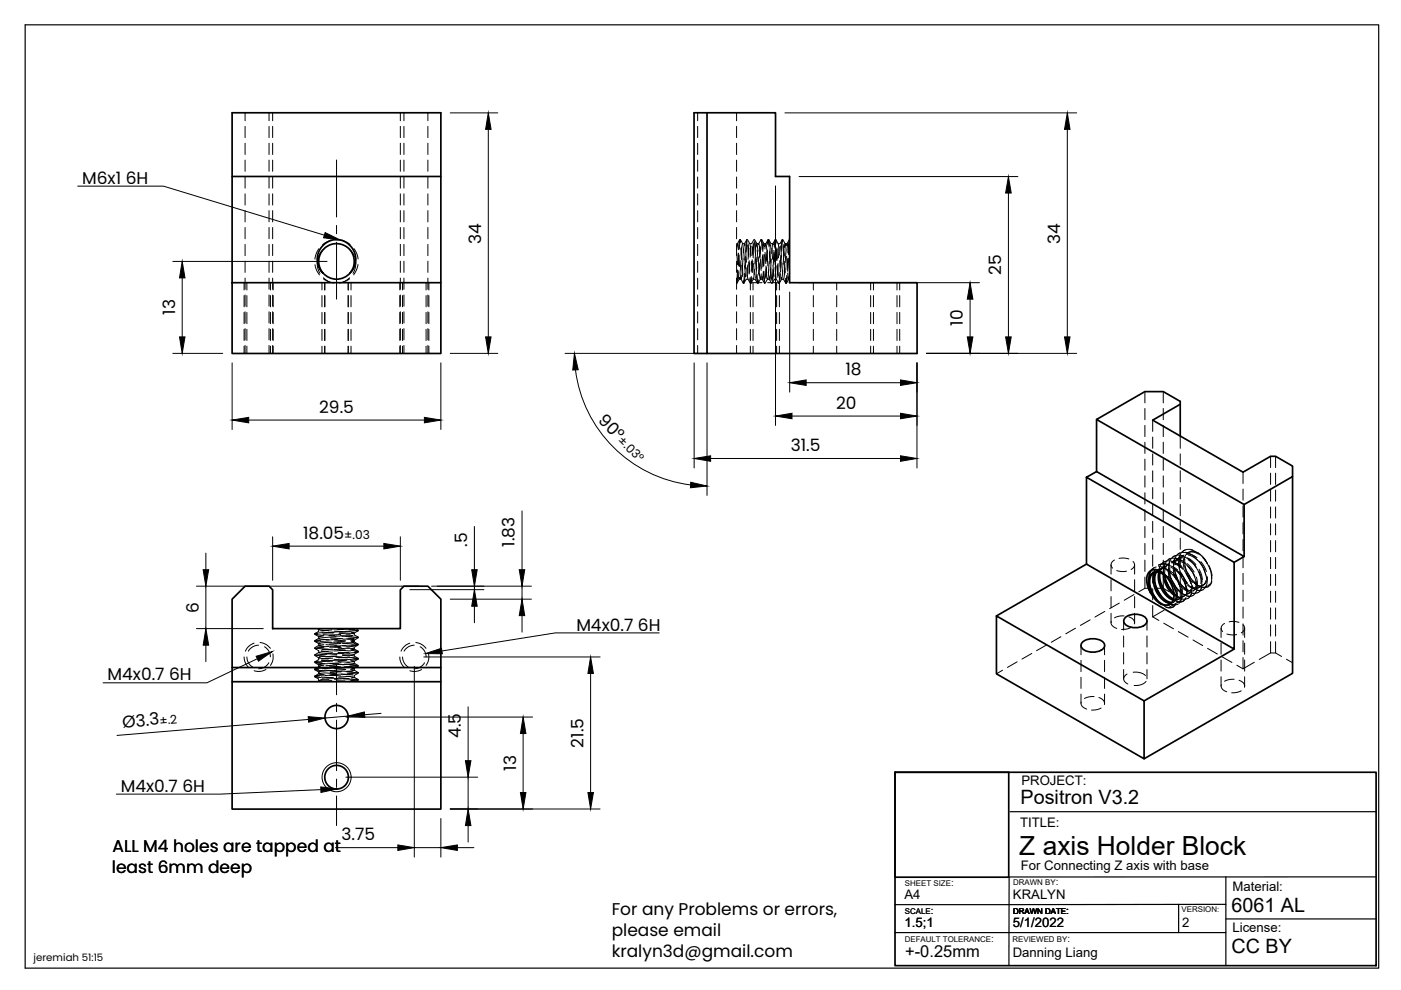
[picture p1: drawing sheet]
<svg xmlns="http://www.w3.org/2000/svg" width="297mm" height="210mm" viewBox="0 0 297 210" stroke-linecap="round" stroke-linejoin="round" font-family="sans-serif">
<!-- layer: Visible -->
<g fill="none" stroke="#000" stroke-width=".36">
<path d="M49.2 37.4v-13.5h44.3v13.5M149.9 23.9v51h44.5v-15h-27v-22.5h-3v-13.5h-17.2v51h2.7M49.2 59.9v-22.5h44.3v22.5M49.2 59.9h44.3v15h-44.3zM70.2 51a4.1 4.1 0 0 1 4.6 1.9l.5 1.1 .1 1.4-.4 1.6-.8 .9 .7-1.1 .2-1.2a3.8 3.8 0 0 0-5-3.7 3.8 3.8 0 0 0-1.6 6l-.6-.7-.5-1.2-.2-1.1 .2-.9 .4-1 .7-1 .7-.6 .9-.4M74.2 57.9a3.8 3.8 0 0 1-5.7 0M232.5 100l31.3 18-2.1 1.2M232.5 100l-2.1 1.2M232.5 88.9v11.1M250.2 85.7l-5.8 3.4 19.1 11 5.9-3.4h1l3.6 2.1v2.2l-10.2 6-31.3-18.1 10.2-5.9h3.9l3.6 2.1v7.3M230.4 101.2l31.3 18v18.4l-31.3-18zM230.4 119.6l-19.1 11v12.3l31.3 18v-12.3l-31.3-18"/>
<path d="M263.8 107v11M274 101v41.8l-31.4 18.1M49.2 127l2.8-2.7h5l.8 .7v8.3h27.1v-8.3l.7-.7h5.1l2.8 2.7v14.5h-44.3zM229.5 136.1a3.4 3.4 0 0 1 4.6 .4 1.24 1.24 0 0 1-1.2 1.6 3.4 3.4 0 0 1-3.6-.9v-.7zM238.6 131a3.3 3.3 0 0 1 4.5 .3 1.24 1.24 0 0 1-1.2 1.6 3.3 3.3 0 0 1-3.6-.9v-.7zM244 125.7a4.4 4.4 0 0 0 3.4 2.7l.7-.3M244.1 121l-.3 .6-.2 1M244.1 125.2l1 1.8M244.5 121.4l-.5 .7-.2 1v1.1l.6 1.6 .6 1 1.1 1.1 1.1 .4 .7-.1M244.9 120.8l-.3 1.2M245 121.3l-.4 .9-.1 .9 .3 1.4 .5 1.1 .6 .9 1 1 .7 .3 .7 .1M245.2 121.3l-.3 .8-.1 1 .6 2.1 .8 1.2 .6 .6 1 .6 .7 .1"/>
<path d="M245.2 120.8l-1.1 .2-.6 .5-.3 .5-.1 1.2 .2 .9 .7 1.7-.4-1.2-.1-1.3 .2-1 .4-.6 .7-.4h.7l.9 .3 .8 .6M245.2 120.8a6.2 6.2 0 0 1 3.4 3.8l.3 1.1v1.2l-.3 .7-.5 .5M245.2 124.6l1 1.7M245.7 121.4l-.1 1.6 .6 1.7 1.2 1.7 1.4 .8M245.7 121v.3M245.9 121.4l.1 1.7 .7 1.8 .9 1.3 1.2 .8M246.3 124l.9 1.7M246.6 121.8l.2 1.3 .5 1.1 .8 1.3 .8 .7M247 122l.2 1 .5 1.3 1.2 1.4M247.3 123.4l1 1.7M247.8 127.9l.4 .1M261.7 137.6l-19.1 11"/>
<path d="M49.2 141.5v30h44.3v-30M49.2 144.5h44.3"/>
<circle cx="71.4" cy="152" r="2.47"/>
<circle cx="71.4" cy="164.8" r="2.51"/>
</g>
<!-- layer: Hidden -->
<g fill="none" stroke="#000" stroke-width=".21">
<path d="M52 23.9v1.7M52 26.8v2.4M52 30.4v2.4M52 33.9v2.4M52 37.5v2.4M57 23.9v1.7M57 26.8v2.4M57 30.4v2.4M57 33.9v2.4M57 37.5v2.4M57.8 23.9v1.7M57.8 26.8v2.4"/>
<path d="M57.8 30.4v2.4M57.8 33.9v2.4M57.8 37.5v2.4M84.9 23.9v1.7M84.9 26.8v2.4M84.9 30.4v2.4M84.9 33.9v2.4M84.9 37.5v2.4M85.6 23.9v1.7M85.6 26.8v2.4M85.6 30.4v2.4M85.6 33.9v2.4"/>
<path d="M85.6 37.5v2.4M90.7 23.9v1.7M90.7 26.8v2.4M90.7 30.4v2.4M90.7 33.9v2.4M90.7 37.5v2.4M147.9 23.9v1.7M147.9 26.8v2.4M147.9 30.4v2.4M147.9 33.9v2.4M147.9 37.5v2.4M156.2 23.9v1.7"/>
<path d="M156.2 26.8v2.4M156.2 30.4v2.4M156.2 33.9v2.4M156.2 37.5v2.4M52 41.1v2.4M52 44.7v2.3M52 48.2v2.4M52 51.8v2.4M52 55.4v2.4M52 59v2.3M52.3 59.9v1.6M57 41.1v2.4"/>
<path d="M57 44.7v2.3M57 48.2v2.4M57 51.8v2.4M57 55.4v2.4M57 59v2.3M57.3 59.9v1.6M57.8 41.1v2.4M57.8 44.7v2.3M57.8 48.2v2.4M57.8 51.8v2.4M57.8 55.4v2.4M57.8 59v2.3"/>
<path d="M66.8 56.1l.2 .9 .7 1.3M67.2 55.7l.2 1.2 .4 1.1M67.6 52.7l-.5 1-.3 1.2M68.5 53l-.6 .6-.4 .9M68.6 59.1l1.2 .7 1 .2M68.6 58.9l1.5 1M68.8 59.9v1.6M70.1 51l-1.1 .4-.6 .5M72.5 51l1 .3 .7 .6M73.8 59.9v1.6M73.9 59.9v1.6M74.1 58.9l-1.6 1"/>
<path d="M74.1 59.1l-1 .6-1.2 .3M74.2 53l.5 .6 .5 .9M75.1 52.7l.5 1.1 .3 1.1M75.4 55.7l-.1 1.2-.5 1.1M75.9 56.1l-.3 1.1-.6 1.1M84.9 41.1v2.4M84.9 44.7v2.3M84.9 48.2v2.4M84.9 51.8v2.4M84.9 55.4v2.4M84.9 59v2.3M85.3 59.9v1.6"/>
<path d="M85.6 41.1v2.4M85.6 44.7v2.3M85.6 48.2v2.4M85.6 51.8v2.4M85.6 55.4v2.4M85.6 59v2.3M90.3 59.9v1.6M90.7 41.1v2.4M90.7 44.7v2.3M90.7 48.2v2.4M90.7 51.8v2.4M90.7 55.4v2.4"/>
<path d="M90.7 59v2.3M147.9 41.1v2.4M147.9 44.7v2.3M147.9 48.2v2.4M147.9 51.8v2.4M147.9 55.4v2.4M147.9 59v2.3M156.2 41.1v2.4M156.2 44.7v2.3M156.2 48.2v2.4M156.2 51.8v2.4M156.2 55.4v2.4"/>
<path d="M156.2 59v2.3M156.2 51.7h.2M156.2 53.7l.2 2.4M156.4 57.2l-.2 2.8 .3-2.4M156.4 57.3l.3 1.9 .1-.4M156.6 53.7l-.2 2.4M156.6 53l-.2-1.3-.2 1.3M156.7 54.1l.1 2.4M156.7 54l-.2 2.4M156.7 59.2h.4l.5 .8M156.7 59.2l-.4 .8M156.9 57.7l.2 1.5 .2-.8"/>
<path d="M157 51.5l-.2-.7-.2 1.7M157 50.8l-.7 .9M157 50.8l.5 .9h.4l.4-.9M157.1 51.2l-.1-.4-.3 2M157.1 52.7l.1 2.3M157.1 55.2l-.2 2.4M157.2 52.4l.1 2.3M157.3 56.3l.1 2.3M157.4 55.9l.1 2.4M157.4 51.7l-.2 2.4M157.5 54.8l-.1 2.4M157.6 52.8l.2 2.4"/>
<path d="M157.8 57.9l-.2 2.1-.1-.2M157.9 56.3l.2 2.4M157.9 58.2l-.2 1.8-.1-.5M158 52l-.1-.3-.3 1.9M158 54.4l-.1 2.3M158.1 53.2l.2 2.4M158.1 54.7l-.1 2.4M158.3 56.8l.3 2.4M158.3 50.8l-.2 2.4M158.3 50.8l.7 .9h.4M158.4 51.1l-.2 2.4M158.5 52l.2 2.4"/>
<path d="M158.5 56.2l-.2 2.4M158.6 59.2l.5 .8M158.6 51.7l.2 2.4M158.6 59.2h-.4l-.5 .8M158.7 55.6l.2 2.3M158.8 52.6l-.2 2.4M158.8 55.3l.2 2.4M159 55.7l-.2 2.4M159 51.8l.3 2.4M159 58.8l.2 1.2 .2-1.1M159.1 59.9h2.5M159.2 52.2l-.2 2.3"/>
<path d="M159.3 58.6l-.2 1.4-.2-.9M159.3 55.4l.2 2.4M159.5 55.1l-.1 2.3M159.5 52.3l.2 2.4M159.6 55.3l-.1 2.4M159.7 59.9v1.6M159.7 51.5l-.1 2.4M159.8 55.9l.1 2.3M159.8 51.8l-.1 2.3M159.8 50.8l-.5 .9M159.9 50.8h.1M160 51.3l.1 2.4"/>
<path d="M160 57.1l-.3 2.1-.1-.2M160 50.8l.5 .9M160 51l.2 2.4M160.1 59.2l.5 .8M160.1 59.2h-.4l-.5 .8M160.2 54.9l.1 2.3M160.2 53.6l-.2 2.3M160.3 54.6l.1 2.4M160.3 52.4l.2-.7 .2 1.6M160.4 58.4l.2 1.6 .1-.7M160.4 56.6l-.2 2.4M160.5 51.7h.3l.6-.9 .6 .9h.4l.4-.9h.2l.5 .9h.4"/>
<path d="M160.5 58.2l.2 1.8 .1-.4M160.7 53.1l-.2 2.3M160.8 54.5l.1 2.3M160.8 51.9l.1-.2 .2 2.1M161 55.7l-.2 2.4M161 58l.2 1.2 .2-1.1M161.1 56l-.2 2.4M161.2 52.2l-.2 2.4M161.2 55l.2 2.3M161.2 59.2h.4l.5 .8M161.2 59.2l-.5 .8M161.3 52.4l-.2 2.4"/>
<path d="M161.3 51l.1-.2 .2 2.2M161.4 51.2l.1-.4 .2 1.9M161.6 54.2l.2 2.4M161.6 54.5l-.1 2.4M161.8 53.9l.1 2.4M161.9 57.8l.2 2.2M161.9 57.5l-.3 1.7-.1-.7M162 57.5l.2 2.4M162.1 52.3l-.2-.6-.2 1.6M162.1 54l-.2 2.4M162.2 52.8l.2-1.1 .2 1.1M162.2 53.5l.2 2.4"/>
<path d="M162.4 56.4l-.1 2.4M162.4 57.1l.3 2.1 .1-.2M162.5 56.7l-.1 2.3M162.6 52.8l-.1 2.4M162.6 54l.2 2.4M162.7 51.7l.2-.9 .1 1.5M162.7 53.1l-.1 2.4M162.8 59.9h2.4M162.8 51.9l.2-1.1 .2 1.3M162.9 57.6l.2 1.6 .2-.7M163.1 55.4l-.2 2.4M163.1 53.5l.2 2.4"/>
<path d="M163.2 53.2l.2 2.4M163.3 57.1l.2 2.4M163.4 51.9l-.2 2.3M163.4 56.8l.2 2.4M163.5 54.9l-.1 2.4M163.6 52.6l.2 2.4M163.9 56.2l.2 2.3M163.9 57.1l-.2 2.3M164 51.9l-.1-.2-.3 2M164 57.4l-.2 2.3M164.1 53.5l-.1 2.4M164.1 53.1l.2 2.4"/>
<path d="M164.2 53.8l-.1 2.4M164.3 56.7l.2 2.3M164.3 50.8l-.4 .9M164.4 50.8h.1M164.5 51.7l-.2-.9-.2 1.5M164.5 50.8l.6 1.1 .1 2.2M164.5 56.3l-.2 2.4M164.6 52.9l.1 2.4M164.6 51.4l-.1-.6-.2 1.8M164.6 59.2h-.4l-.5 .8M164.7 59.9v1.6M164.7 52.5l.1 2.4"/>
<path d="M164.8 52.8l-.2 2.3M164.8 56.4l.1 2.4M164.9 56.1l.1 2.4M165 55.9l-.2 2.3M165.2 52.3l-.2 2.4M165.3 55.3l.2 2.4M165.4 57.7l-.3 2.3-.5-.8M165.5 58.1l-.3 1.9-.1-.3M165.5 52.1l.2 2.4M165.5 54.2l-.1 2.3M165.7 54.5l-.2 2.4M165.7 59.2h.4l.5 .8"/>
<path d="M165.7 59.2l-.5 .8M165.8 55.7l.1 2.4M165.9 51l-.1-.2-.2 2.2M165.9 50.9l-.2 2.4M166 57.2l-.3 2-.1-.4M166 50.8l-.6 .9h-.4M166 50.8l.5 .9M166.1 52.2l.1 2.4M166.1 51.9l.2 2.3M166.2 53.7l-.1 2.4M166.2 55.8l.2 2.4M166.3 52.5l.2-.8 .2 1.4"/>
<path d="M166.3 55.4l.2 2.4M166.4 56.8l-.2 2.4M166.6 53.2l-.1 2.4M166.8 52.1l.1-.4 .2 1.9M166.8 54.3l.1 2.4M166.8 58.4l-.2 1.6-.1-.7M166.9 58.7l-.2 1.3-.1-1M167 54.8l-.1 2.4M167.1 55.2l-.1 2.3M167.2 54.8l.2 2.3M167.3 51.3l-.2 2.4M167.3 50.8l-.4 .9h-.4"/>
<path d="M167.3 51.6l-.1 2.4M167.4 50.8h.1M167.4 57.9l-.2 1.3-.2-1.3M167.4 59.2h-.2l-.4 .8M172.4 59.9v1.6M177.4 59.9v1.6M185.2 59.9v1.6M190.2 59.9v1.6M52 62.5v2.4M52 66.1v2.4M52 69.7v2.4M52 73.3v1.6"/>
<path d="M52.3 62.7v2.4M52.3 66.2v2.4M52.3 69.8v2.4M52.3 73.4v1.5M57 62.5v2.4M57 66.1v2.4M57 69.7v2.4M57 73.3v1.6M57.3 62.7v2.4M57.3 66.2v2.4M57.3 69.8v2.4M57.3 73.4v1.5"/>
<path d="M57.8 62.5v2.4M57.8 66.1v2.4M57.8 69.7v2.4M57.8 73.3v1.6M68.8 62.7v2.4M68.8 66.2v2.4M68.8 69.8v2.4M68.8 73.4v1.5M73.8 62.7v2.4M73.8 66.2v2.4M73.8 69.8v2.4M73.8 73.4v1.5"/>
<path d="M73.9 62.7v2.4M73.9 66.2v2.4M73.9 69.8v2.4M73.9 73.4v1.5M84.9 62.5v2.4M84.9 66.1v2.4M84.9 69.7v2.4M84.9 73.3v1.6M85.3 62.7v2.4M85.3 66.2v2.4M85.3 69.8v2.4M85.3 73.4v1.5"/>
<path d="M85.6 62.5v2.4M85.6 66.1v2.4M85.6 69.7v2.4M85.6 73.3v1.6M90.3 62.7v2.4M90.3 66.2v2.4M90.3 69.8v2.4M90.3 73.4v1.5M90.7 62.5v2.4M90.7 66.1v2.4M90.7 69.7v2.4M90.7 73.3v1.6"/>
<path d="M147.9 62.5v2.4M147.9 66.1v2.4M147.9 69.7v2.4M147.9 73.3v1.6M156.2 62.5v2.4M156.2 66.1v2.4M156.2 69.7v2.4M156.2 73.3v1.6M156.2 60h.1M157.6 60h.1M159.1 60h.1M159.7 62.7v2.4"/>
<path d="M159.7 66.2v2.4M159.7 69.8v2.4M159.7 73.4v1.5M160.6 60h.1M162.1 60h.1M162.2 60l.5-.8h.4l.5 .8M163.6 60h.1M164.7 62.7v2.4M164.7 66.2v2.4M164.7 69.8v2.4M164.7 73.4v1.5M165.1 60h.1"/>
<path d="M166.6 60h.1M172.4 62.7v2.4M172.4 66.2v2.4M172.4 69.8v2.4M172.4 73.4v1.5M177.4 62.7v2.4M177.4 66.2v2.4M177.4 69.8v2.4M177.4 73.4v1.5M185.2 62.7v2.4M185.2 66.2v2.4M185.2 69.8v2.4"/>
<path d="M185.2 73.4v1.5M190.2 62.7v2.4M190.2 66.2v2.4M190.2 69.8v2.4M190.2 73.4v1.5M242.7 83v2.4M242.7 86.6v2.4M242.7 90.2v2.4M242.7 93.8v2.3M242.7 97.3v2.4M244.4 89.1v2.4M244.4 92.7v2.4"/>
<path d="M244.4 96.2v2.4M244.4 99.8v2.4M246.6 83v2.4M246.6 86.6v2.4M246.6 90.2v2.4M246.6 93.8v2.3M246.6 97.3v2.4M250.2 92.4v2.7M250.2 96.2v2.4M250.2 99.8v2.4M269.4 96.7v2.4M270.4 96.7v2.4"/>
<path d="M235.6 119.8v1.9M236.3 118.7a1.02 1.02 0 0 0-.4 1.8M237.3 118.4l1-.1 1 .2M240.2 119a1.02 1.02 0 0 1-.4 1.7M240.6 119.8v1.9M242.7 100.9v2.4M242.7 104.5v2.4M242.7 108v2.4M242.7 111.6v2.4M242.7 115.2v2.4M242.7 118.8v2.4M244.4 103.4v2.4"/>
<path d="M244.4 106.9v2.4M244.4 110.5v2.4M244.4 114.1v2.4M244.4 117.7v2.4M245.6 119.8l1.3-.2 1 .3M245.7 119.8l1.3-.3 1 .3M245.7 119.8h.1M246.6 100.9v2.4M246.6 104.5v2.4M246.6 108v2.4M246.6 111.6v2.4M246.6 115.2v2.4"/>
<path d="M246.6 118.8v2.4M246.8 119.1l-.1 .1M247 119.6l-.3 1 .1 1.3M247.2 119l-1 .7-.5 1M247.4 119.9l-.4 .9v1.2M247.5 119.9l1.1 .2 1.1 .7M247.9 119.5l-.9 .7-.4 1.5M247.9 118.5l-.1 .1M247.9 120l-.2 1 .2 1.3M248 119.2l-.2 .9 .2 1.4M248.1 118.4l-.9 .8-.4 1.1M248.4 119.1l.9 .3 1.1 .9"/>
<path d="M248.4 119.3l1.2 .2 1 .6M248.5 119l-1.2-.1-.9 .6M248.6 119.1l1-.2 1.3 .4M248.7 119.5l1.2 .4 .9 .8M248.9 117.9l-.1 .1M248.9 118.9l-.3 .2M249 118.4l-.2 1 .1 1.3M249.2 118.3l1 .3 1.1 .8M249.3 117.8l-.9 .6-.6 1.1M249.6 119.5l.8 .7 .9 1M249.9 119.6l.6 2.3M250 118.6l-.8-.2h-.7l-.8 .3"/>
<path d="M250 117.3l-.1 .1M250 118.3l-.3 .2M250.1 118l-.1 .9 .1 1.5M250.1 117.3l-.8 .7-.4 1.2M250.2 103.4v2.4M250.2 106.9v2.4M250.2 110.5v2.4M250.2 114.1v2.4M250.2 117.7v2.4M250.4 117.8l1.2 .5 .9 .7M250.5 118.1l-.4 .1-.6 .5-.4 1.1M250.6 118.1l-.4 .8v1.5"/>
<path d="M250.6 118.9l-1.3-.2-.8 .6M250.8 117.9l-1.1-.2-1.1 .5M250.8 118.3l-1.1 .1-.7 1M251 119.2l1.6 1.8M251 117.7l-.8 .7-.3 .7-.1 .8M251.1 116.7h-.1M251.1 118.1l-.2 .8 .2 1.6M251.2 119.9l.3 1.1 .6 1.1M251.2 118.6v1l.3 1.3M251.3 117.1l1 .3 1.1 .7M251.3 116.6l-.8 .6-.6 1.2M251.6 117.5l1.2 .2 1 .6"/>
<path d="M251.7 119.5l.8 .8 .7 1M251.7 118.3l1 .5 .9 .9M251.8 117.2l1-.2 1.3 .5M251.9 118.4l1.7 1.7M251.9 117.7l1.3 .5 .8 .6M251.9 117.2l-.6 .6-.2 .9M251.9 117.2l-.2 .3M251.9 118.7l.8 .6 .9 1.1M251.9 117.2l1-.3 1 .3M252 117.4l-1.4-.3-.8 .4M252.1 117.1l-.3 .1M252.5 116.6l1.3 .5 .8 .6"/>
<path d="M252.9 116.6l-1.2-.1-1 .5M253.1 118l.9 .8 .7 .9M253.3 119.9l1.1 2.1M254 117.2l1.7 1.6M254.2 119l1.3 2M254.6 119.1l.7 1 .5 1.1M254.7 119.8l.6 1 .3 1.1M254.8 117.9l1.2 1.6-1-1.3M255.4 118.6l1.1 2.1M256.3 119.8l.5 1.2 .2 1.1M263.5 100.1v2.4M263.5 103.7v2.4"/>
<path d="M263.5 107.3v2.3M263.5 110.8v2.4M263.5 114.4v2.4M263.5 118v2.4M269.4 100.3v2.4M269.4 103.9v2.4M269.4 107.5v2.3M269.4 111.1v2.3M269.4 114.6v2.4M269.4 118.2v2.4M270.4 100.3v2.4M270.4 103.9v2.4"/>
<path d="M270.4 107.5v2.3M270.4 111.1v2.3M270.4 114.6v2.4M270.4 118.2v2.4M52.3 139.3a2.44 2.44 0 0 0 1.3 2.1M54.8 136.8l-1.1 .3-1 1M56.1 137.1l.5 .4a2.39 2.39 0 0 1 .7 1.8M66.7 134.4v.1M66.7 137.3v.2M66.7 138.8v.2M66.8 139l.8 .5v.4M66.8 137.5l.8 .5v.4l-.8 .4"/>
<path d="M66.8 136l.8 .5M66.8 134.5l.8 .5v.4M66.8 138.8l-.1 .1 2.3 .2M67.2 133.3l.4 .2v.4M67.3 137.5l2.3 .1M67.3 134.4l-.6 .1 1.8 .2M67.6 136.5v.3l-.8 .5M67.6 133.9l-.8 .4M67.6 135.3l-.8 .5M67.6 139.8l-.8 .5M67.7 139.1l2.4 .2M67.7 135.3l-.1 .1 2.1 .3"/>
<path d="M67.8 133.4l-.2 .1 2.1 .2M67.9 139.4l-.3 .1 2 .2M67.9 136l2.4 .2M67.9 135.8l-1.2 .2 1.1 .1M68.2 138.1l2.3 .2M68.3 134l2.4 .2M68.3 137.7l2.4 .1M68.4 134.1l-1.7 .2 .7 .2M68.6 134.6l2.4 .1M68.6 137.3l-1.9 .1 .5 .2M68.7 134.8l-1.1 .2 1.2 .2M68.7 136.7l-1.1 .2 1.2 .2"/>
<path d="M69 136.2l2.4 .1M69 138.6l2.4 .1M69.1 135.6l-2.1 .2h-.2l-.1 .2M69.1 136.7l2.4 .1M69.3 138.7l-2.3 .2M69.6 136.2l-2 .2 .3 .2M69.6 138.1l-2 .3 .3 .1M69.7 134.8l2.4 .1M69.7 137.1l-2.3 .1M70 137.2l2.3 .1M70 135.2l2.4 .2M70.1 139.2l2.4 .1"/>
<path d="M70.1 133.3l2.7 .1M70.4 133.6l-2.4 .2M70.4 138.5l-2.4 .2M70.5 137.6l-2.4 .2M70.5 139.5l-2.3 .2M70.8 139.8l2.4 .1M70.8 137.7l2.4 .1M70.8 134.1l-2.3 .2M70.9 133.8l2.4 .2M70.9 135.7l2.4 .2M71.1 140l-2.4 .1M71.2 139.4l2.4 .1"/>
<path d="M71.3 135l-2.4 .2M71.4 139.1l-2.4 .1M71.5 136.2l2.4 .2M71.5 135.6l-2.4 .1M71.7 138.4l2.4 .1M71.9 134.3l2.3 .1M71.9 137.9l2.4 .1M72 133.9l-2.4 .2M72.1 134.8l2.4 .1M72.2 137l-2.4 .2M72.2 136.4l-2.4 .2M72.2 134.5l-2.4 .2"/>
<path d="M72.5 133.3l2.7 .2M72.6 136.4l2.4 .2M72.6 138.8l2.4 .3M72.6 136.9l2.4 .3M72.7 135.4l-2.4 .1M72.9 138.5l-2.4 .1M73.2 136l-2.4 .1M73.2 137.9l-2.4 .1M73.3 135l2.4 .1M73.3 136.9l-2.4 .1M73.5 140l-2.3 .1M73.6 135.5l1.5 .2-.8 .2"/>
<path d="M73.6 137.4l1.5 .2-.7 .2M73.7 139.4l2.2 .2-.1 .1M74 138.3l-2.4 .2M74 133.5l1.9 .2-.3 .1M74.1 137.4l-2.4 .2M74.1 139.3l-2.4 .2M74.2 133.3l-2.7 .2M74.4 133.9l-2.4 .2M74.4 137.9l1.5 .2-.7 .1M74.5 134.1l.6 .1-1.7 .2M74.5 136l.6 .1-1.7 .2M74.7 139.8l-2.4 .1"/>
<path d="M74.8 139.6l1.1 .1-1.2 .2M74.8 134.7l-2.3 .2M75 138.8l-2.4 .2M75.1 136.5l.8 .1-1.4 .2M75.1 135.4l-2.4 .1M75.1 134.6l.8 .5M75.1 139.1l.8 .5M75.1 135.7v.4l.8 .5M75.1 138.7v.4M75.4 133.3l.5 .3M75.5 138.1l.4 .1-1.8 .2M75.6 133.7l-2.4 .2"/>
<path d="M75.7 135l.2 .1-2 .2M75.8 136.8l-2.4 .2M75.9 133.7l-.8 .5v.4M75.9 135.2l-.8 .5M75.9 136.8l-.8 .4v.4l.8 .5M75.9 138.3l-.8 .4M75.9 139.8l-.8 .4M75.9 133.6v.1M75.9 135.1v.1M75.9 136.6v.1M75.9 138.1v.1M75.9 139.6v.1"/>
<path d="M85.3 139.3l.2 .9a2.27 2.27 0 0 0 1.1 1.2M87.8 136.8l-1.1 .3-1 1M89.1 137.1l.1 .1a2.45 2.45 0 0 1 1.1 2.1M218.8 138.5l-2.1 1.2M221.8 136.8l-2 1.2M224.9 135l-2 1.2M228 133.2l-2 1.2M229.2 136.9v1.9M231.1 131.4l-2 1.2M234.2 136.9v1.9M234.2 129.6l-2 1.2M235.6 122.9v2.4"/>
<path d="M235.6 126.5v2.4M235.6 130v2M235.6 131.8a1.27 1.27 0 0 0 1.2 1.4M236.8 121l1.2 .2 .8-.1M237.3 127.9l-2 1.1M238.2 131.7v1.9M238.2 134.8v2.4M238.2 138.4v2.4M238.3 130.6l-1.1 .1-.9 .3M239.4 130.8a1.32 1.32 0 0 1 1.1 1.5M239.8 133l-.7 .3-1.3 .1M240.4 126.1l-2 1.2"/>
<path d="M240.6 122.9v2.4M240.6 126.5v2.4M240.6 130v2M242.7 122.3v2.4l-1.3 .8M242.7 124.7h1.4M243.2 131.7v1.9M243.2 134.8v2.4M243.2 138.4v2.4M243.5 123l.2 1.3 .4 1M243.6 122.6l.1 1.1 .4 1.5M244.4 121.2v2.4M244.4 124.8v2.4"/>
<path d="M244.4 128.4v2.4M244.4 130.8l1.3 .7M244.5 120.5l-.4 .5M244.5 121.4l.6-.2h.6l1.1 .3M244.6 126.4l.6 .8 1 1M244.6 122l.1 1.1 .5 1.5M244.7 121.3l-.3 .2M244.7 120.4h-.1M244.9 124.2l1.1 2.1M245 120.7l-.4 .9v1.5M245.1 127l.9 .9M245.2 120.2l-1 .5-.6 1.2"/>
<path d="M245.2 120.8l1.1 .5M245.3 124.7h1.3M245.6 121.9l.2 1.1 .4 1.2M245.7 120.1l.9 .2 1.2 .7M245.7 121.3l.1 1.2 .5 1.5M245.7 120.7l-.3 .2M245.8 120.6l-.1 .4M246.2 126.3l.9 1 .7 .6M246.3 120.7l-.8 .2-.5 .4M246.3 120.3l1.1 .5 .9 .7M246.5 120.4l-.6 1M246.5 120.5l-.7 .2-.6 .6"/>
<path d="M246.6 122.3v2.4M246.6 124.7l1.3 .8M246.7 132.1l2.1 1.2M246.8 125.2l.7 1.1 .8 .7M246.8 120.1l-.3 .2M246.8 121.5l.5 1.9M246.8 127.2l.9 .7 1.2 .4M246.8 129.4l-2.4 1.4M246.9 121.8l1.5 1.8M247.1 123.1l1.1 2.1M247.1 120.1l-.9 .4-.5 .9M247.2 125.7l1.2 1.2"/>
<path d="M247.2 122.2l.2 .1M247.2 122l1.5 1.9M247.4 121l.9 .6 .9 .9M247.7 120.8l.9 .6 .9 1M247.7 122.2l.9 .9 .5 1M247.8 120.7l.1 1.2 .5 1.1M248 120.4l.1 1.2 .2 1.1M248.1 128.1l-.2 .1M248.2 128l.7 .2 .9-.1M248.2 123.2l.6 .9 .4 1.2M248.3 120.3l1.1 .7 .7 .7M248.3 125.1l.7 .9 1 .7"/>
<path d="M248.3 123.4l.6 1 .8 .9M248.3 122.7l1.2 2M248.7 121.8l1.3 2M248.8 120.5l.1 1.2 .4 1.1M248.8 128.7h-.1M248.9 123.8l.7 1 .9 .7M248.9 125.7l.3 .3M248.9 124.1l.8 .9 .8 .8M248.9 120.5l1.6 1.8M248.9 120.4l.3 1 .4 1.2M249 124.6l.3 .9 .2 1.4M249 127.6l-.3 .2"/>
<path d="M249 120.5l1.1 1 .5 .8M249.1 128.3l-.9 .5-1.3-.2M249.1 122.4l1.1 2.1M249.1 121l.3 1 .5 1.2M249.2 124.9l.3 1.2 .1 1.2M249.2 121.9l1.1 2.1M249.2 128.1l-.7 .7-.7 .1-.6-.1M249.3 126.5l-.3 1-.7 .4M249.5 125.2l.1 1.3-.5 1M249.8 123.5l.4 1 .2 1.3M249.8 133.9l2.1 1.2M249.9 123.8l.9 1 1 .5"/>
<path d="M250 121.1l.3 1 .7 1.1M250 126.9l-.5 .3h-.7M250 127l-.3 .1M250.1 123.4l.4 1 .2 1.3M250.2 126.8l-1.2-.8 1.1 .8 1 .3M250.2 121.2v2.4M250.2 124.8v2.6l-2.4 1.4M250.3 123.7l.8 1 .8 .6M250.3 126.8l-.7 .3-.8-.1M250.4 125.6l1.1 .7 1 .1M250.4 124.9l.2 1-.1 1.3M250.5 121.5l1.2 2-.8-1z"/>
<path d="M250.5 125.7v1.1l-.5 1.1M250.5 121.7l.6 .9 .5 1.2M250.6 124.2l1.1 .8 1 .3M250.8 122.7l.5 1.3 .2 1M250.9 127.4l-.1 .1M251.1 122.9l.6 .8 1 .9M251.1 123.3l.3 1 .2 1.3M251.1 126.4l-.3 .1M251.1 124.9l1.2 .7 1 .2M251.2 123.3l.4 1.4 .1 .9M251.2 126.1l-.4 .4-.5 .2-.7-.2-.7-.3M251.2 121.2l1.1 2"/>
<path d="M251.4 126.8l-.3 .5-.6 .3h-1.1M251.4 120.9l.8 1.2 .4 .9M251.5 121.6l.7 1.1 .7 .8M251.5 126.8l-.5 .6-.5 .2-1-.1M251.5 121.6l.6 1.1 .4 1.1M251.8 125l-.2 .7-.3 .5-.4 .2-.6 .1M251.8 124.1l1.3 .7 .9-.1M251.8 120.1l.6 .6 .8 1.4 .5 2.2M251.9 126.8l-.1 .1M252 122.2l.5 1 .2 1.2M252.1 122l.7 1 .9 .7M252.2 120.3l1.2 2"/>
<path d="M252.2 125.7l-.3 .2M252.5 124.9l-.3 .7-.3 .3-.5 .2-.7-.2M252.5 124.4l1.1 .6 1.1 .2M252.6 124.4v1.3l-.4 .9M252.7 125.6l-.6 1.1-.4 .3h-.6M252.8 123.1l.3 .4M252.8 124.2l-.2 1.1-.4 .4-.6 .2M252.9 135.7l2.1 1.2M253 126.2l-.1 .1M253.2 125.1l-.3 .2M253.5 123.1v1.4l-.2 .5-.4 .3M253.6 125.5l-.3 .5-.6 .4h-1.1"/>
<path d="M253.6 122.4l.3 1.2-.3 1.1M253.7 123.4l.1 1.3-.3 1M254.1 125.6l-.1 .1M254.2 121.1l.5 1.2 .2 1.1M254.2 121.4l.4 1.2v1.1M254.2 120.7l.5 1.1 .2 1.1M254.3 124.5l-.3 .2M254.7 124.1l-.4 .4-.4 .2-.7-.1-.6-.3M254.7 123.1l.1 1.3-.5 1M254.8 124.6l-.2 .5-.4 .5-.5 .1-.7 .1M254.8 124.5l-1.7-1 1.2 .8 1.2 .3M255.1 125h-.1"/>
<path d="M255.2 120.8l.4 .9 .3 1.4M255.3 123.9l-.3 .2M255.7 123.1l-.2 .6-.5 .4-.4 .1-.7-.1M255.7 124.2l-.7 .9-.5 .1h-.7M255.8 122.1l.1 1.3-.2 1.1M256 122.3l-.3 1.3-.5 .4-.4 .1M256 137.5l2.1 1.2M256.2 124.4l-.1 .1M256.4 120.4l.4 1.1v1.2M256.5 123.8l-.7 .6-1 .1M256.9 121.8v1.4l-.4 .9M256.9 123.3l-.3 .7-.5 .5-.6 .1-.7-.1"/>
<path d="M258.9 133.2v2M258.9 136.3v2.4M258.9 139.9v2.4M259.1 139.3l2.1 1.2M259.6 132.2a1.02 1.02 0 0 0-.4 1.7M260.1 134.4l1.2 .2 .9-.1M260.6 131.8h1.1l1 .2M263.5 139.4v2.4l2.4-1.4M263.5 121.6v2.3M263.5 125.1v2.4M263.5 128.7v2.4M263.5 132.3v2.4"/>
<path d="M263.5 135.8v2.4M263.6 132.5a1.02 1.02 0 0 1-.4 1.7M263.9 133.2v2M263.9 136.3v2.4M263.9 139.9v2.4M269.4 136.1v2.3h1v-2.3M269.4 121.8v2.3M269.4 125.3v2.4M269.4 128.9v2.4M269.4 132.5v2.4M269.4 138.4l-2.4 1.4M270.4 121.8v2.3"/>
<path d="M270.4 125.3v2.4M270.4 128.9v2.4M270.4 132.5v2.4M270.4 138.4l1.3 .8M272.8 139.8l1.2 .7M57 140.5l-.4 .6a2.33 2.33 0 0 1-1.8 .7M66.7 140.3v.2M66.7 141.9v.1M66.7 143.4v.1M66.8 143.5l.8 .5M66.8 142l.8 .5v.4l-.8 .4M66.8 140.5l.8 .5"/>
<path d="M67 140.6l2.4 .2M67.1 141.9l-.4 .1 2 .2M67.5 140.2l-.8 .2 1.6 .2M67.6 141v.3l-.8 .5M67.6 144v.4M67.6 144.3l-.4 .2M67.7 143.3l-1 .2 1.4 .2M67.9 141.3l-.3 .1 2 .2M68 144.1l2.4 .2M68.1 143.5l2.4 .2M68.1 140l2.4 .2M68.2 141.7l-1.5 .1 .9 .2"/>
<path d="M68.8 142.1l2.3 .1M68.8 140.8l-1.2 .1 1.1 .3M68.8 142.7l-1.2 .1 1.1 .3M68.9 143.1l-2.2 .2 .2 .1M68.9 142.7l2.4 .1M69.3 143.7l2.3 .2M69.4 140.6l2.4 .2M69.7 144.1l-2.1 .2 .2 .1M69.7 142.2l-2.1 .2 .1 .1M69.8 141.2l2.4 .2M69.8 143.1l2.4 .2M69.9 142.3l2.4 .1-2.3 .2"/>
<path d="M70 140.2l-2.4 .1M70.1 143l2.6-.1 2.1 .2M70.6 140.8l2.4 .1M70.6 141.6l-2.4 .2M70.7 143.6l-2.4 .2M70.8 141.7l2.4 .2M71.3 143.1l-2.4 .1M71.5 141l-2.4 .2M71.5 144.3l2.7 .2M71.6 143.7l2.4 .2M71.7 140.3l2.4 .1M71.8 141.4l-2.4 .2"/>
<path d="M72.3 142.3l2.4 .1M72.3 140.5l-2.3 .2M72.8 143.9l2.4 .2M73 140.8l2.4 .2M73.1 144.4l-2.3 .1M73.3 143.9l-2.4 .1M73.3 142l-2.4 .1M73.4 141.5l1.7 .2-.6 .2M73.4 143.4l1.7 .2-.6 .2M73.5 142.5l2.4 .2M74.2 141l1.7 .2-.5 .1M74.2 141.4l-2.4 .2"/>
<path d="M74.2 143.4l-2.3 .1M74.3 142l.8 .1-1.5 .2M74.4 140.1l.7 .1-1.5 .2M74.9 142.9l-2.4 .1M75 140.7l-2.4 .2M75.1 143.6l.8 .5M75.1 141.7v.4l.8 .5-2.2 .2M75.1 140.2v.4l.8 .5M75.2 144l.7 .1-1.6 .2M75.4 141.2l-2.4 .2M75.5 144.3l-2.3 .2M75.9 141.2l-.8 .5"/>
<path d="M75.9 142.7l-.8 .5v.4M75.9 144.2l-.5 .3M75.9 141.1v.1M75.9 142.6v.1M75.9 144.1v.1M90 140.5l-.4 .6a2.34 2.34 0 0 1-1.8 .7M212.6 142.1l-1.3 .8M215.6 140.3l-2 1.2M229.2 140v2.4M229.2 143.6v2.4M229.2 147.2v1.9M229.2 148.9a1.27 1.27 0 0 0 1.2 1.4"/>
<path d="M232 147.7l-1.1 .1-1 .3M233 147.9a1.36 1.36 0 0 1 1.1 1.5M233.4 150.1l-.7 .3-1.3 .2M234.2 140v2.4M234.2 143.6v2.4M234.2 147.2v1.9M238.2 142v1.9M239 142.9a1.1 1.1 0 0 0-.8 1.1 1.1 1.1 0 0 0 .9 1M240.3 142.5l1.6 .2 1 .5M243 144.5a2.91 2.91 0 0 1-2.5 .8M243.2 142v1.9M258.9 143.5v2"/>
<path d="M259 145.2a1.27 1.27 0 0 0 1.1 1.5M261.7 144l-1.1 .1-1 .3M262.2 141l1.3 .8M262.7 144.2a1.32 1.32 0 0 1 1.1 1.5M263.2 146.5l-.8 .3-1.3 .1M263.9 143.5v2"/>
</g>
<!-- layer: Hidden Narrow -->
<g fill="none" stroke="#000" stroke-width=".21">
<path d="M51.8 59.9v1.6M57.9 59.9v1.6M68.3 59.9v1.6M74.4 59.9v1.6M84.8 59.9v1.6M90.9 59.9v1.6M159.1 59.9v1.6M165.2 59.9v1.6M184.6 59.9v1.6M190.8 59.9v1.6M51.8 62.7v2.4M51.8 66.2v2.4"/>
<path d="M51.8 69.8v2.4M51.8 73.4v1.5M57.9 62.7v2.4M57.9 66.2v2.4M57.9 69.8v2.4M57.9 73.4v1.5M68.3 62.7v2.4M68.3 66.2v2.4M68.3 69.8v2.4M68.3 73.4v1.5M74.4 62.7v2.4M74.4 66.2v2.4"/>
<path d="M74.4 69.8v2.4M74.4 73.4v1.5M84.8 62.7v2.4M84.8 66.2v2.4M84.8 69.8v2.4M84.8 73.4v1.5M90.9 62.7v2.4M90.9 66.2v2.4M90.9 69.8v2.4M90.9 73.4v1.5M159.1 62.7v2.4M159.1 66.2v2.4"/>
<path d="M159.1 69.8v2.4M159.1 73.4v1.5M165.2 62.7v2.4M165.2 66.2v2.4M165.2 69.8v2.4M165.2 73.4v1.5M184.6 62.7v2.4M184.6 66.2v2.4M184.6 69.8v2.4M184.6 73.4v1.5M190.8 62.7v2.4M190.8 66.2v2.4"/>
<path d="M190.8 69.8v2.4M190.8 73.4v1.5M51.8 139.3a3.1 3.1 0 0 0 1 2.3M53.9 136.4l-.3 .1a2.95 2.95 0 0 0-1.6 1.6M55.1 136.2l.5 .1a2.91 2.91 0 0 1 1.7 1.2M57.8 138.6l.1 .2a3 3 0 0 1-.6 2.3M84.8 139.3a3 3 0 0 0 1 2.3M86.9 136.4l-.3 .1a3.1 3.1 0 0 0-1.6 1.6M88.2 136.2l.4 .1a2.91 2.91 0 0 1 1.7 1.2M90.8 138.6l.1 .2a3 3 0 0 1-.6 2.3M56.4 142l-.3 .1a2.96 2.96 0 0 1-2.2 .1M89.4 142l-.3 .1a3 3 0 0 1-2.2 .1"/>
</g>
<!-- layer: Hidden -->
<circle cx="247.9" cy="128.2" r=".08" fill="#000" stroke="#000" stroke-width=".21"/>
<!-- layer: Visible Narrow -->
<circle cx="71.4" cy="164.8" r="3.1" fill="none" stroke="#000" stroke-width=".21"/>
<!-- layer: Border -->
<path d="M5.3 5.3h287v200h-287z" fill="none" stroke="#000" stroke-width=".25"/>
<!-- layer: TitleBlock -->
<path d="M189.8 163.7h102v41h-102zM189.8 163.7h24.1v22.3h-24.1z" fill="none" stroke="#000" stroke-width=".36"/>
<path d="M214.1 172.1h77.7M189.8 197.7h70.1M249.9 191.7v6M259.9 194.8h31.9M259.9 185.9v18.8M259.9 191.7l-70.1 .1M291.8 185.9h-77.8l-.1 18.8" fill="none" stroke="#000" stroke-width=".25"/>
<!-- layer: Dimensions -->
<g fill="none" stroke="#000" stroke-width=".21">
<path d="M95.5 23.9h10M103.5 27.4v44M164.4 39.4v50.8M166.4 23.9h61.9M169.4 37.4h46.4M226.3 27.4v44M36.6 55.4h32.7M38.6 58.9v12.5M169.4 59.9h38.3M213.8 40.9v30.5M36.6 74.9h10.6M49.2 76.9v14.2"/>
<path d="M93.5 76.9v14.2M95.5 74.9h10M119.8 74.9h28.1M122 78.4a28.1 28.1 0 0 0 24.4 24.4M147.2 76.9v22.3M149.9 76.9v28.1M167.4 61.9v21.2M194.4 76.9v22.3M196.4 74.9h31.9M205.7 63.4v8M52.7 89.1h37.3M150.7 97.2h40.2"/>
<path d="M167.9 88.2h23M170.9 81.1h20M43.6 117.3v3.5M57.8 113.8v9.2M61.3 115.8h20.1M84.9 113.8v9.2M100.6 111.6v9.2M110.7 108.3v12.5M41.7 133.3h14.1M41.7 124.3h47M43.6 124.3v9M43.6 136.8v3.5"/>
<path d="M86.9 125h15.7M89.9 139.3h37.3M91.5 124.3h21.2M95.5 127h17.2M100.6 124.3v.7M100.6 128.5v3.5M110.7 124.3v2.7M110.7 130.5v3.5M65.4 152.5l-40.6 3.4M73.3 152h39.6M73.8 151.8l-4.9 .4M80.8 151.2l-3.5 .3"/>
<path d="M87.8 141.3v40.4M99.3 149.9v11.4M110.9 155.5v12.5M125.2 142.8v25.2M71.1 179.7h13.2M73.3 164.8h28M87.8 179.7h5.7M93.5 173.5v8.2M95.5 171.5h31.7M97 179.7h3.5M99.3 164.8v6.7M99.3 175v3.5"/>
</g>
<g fill="#000" stroke="#000" stroke-width=".21">
<path d="M103.5 23.9l.6 3.5h-1.1zM226.3 23.9l.6 3.5h-1.2zM38.6 55.4l.6 3.5h-1.1zM213.8 37.4l.6 3.5h-1.2zM38.1 71.4h1.1l-.6 3.5zM103 71.4h1.1l-.6 3.5zM121.8 74.9l.8 3.5-1.2 .1zM205.1 71.4h1.2l-.6 3.5zM205.7 59.9l.6 3.5h-1.2zM213.2 71.4h1.2l-.6 3.5zM225.7 71.4h1.2l-.6 3.5zM49.2 89.1l3.5-.6v1.2z"/>
<path d="M90 88.5l3.5 .6-3.5 .6zM147.2 97.2l3.5-.6v1.2zM164.4 88.2l3.5-.6v1.2zM167.4 81.1l3.5-.5v1.1zM190.9 80.6l3.5 .5-3.5 .6zM190.9 87.6l3.5 .6-3.5 .6zM190.9 96.6l3.5 .6-3.5 .6zM57.8 115.8l3.5-.6v1.2zM81.4 115.2l3.5 .6-3.5 .6zM146.5 102.2l3.4 .9-3.5 .3zM43.6 133.3l.6 3.5h-1.1zM43.1 120.8h1.1l-.6 3.5z"/>
<path d="M100.6 125l.6 3.5h-1.2zM100 120.8h1.2l-.6 3.5zM110.7 127l.6 3.5h-1.2zM110.1 120.8h1.2l-.6 3.5zM65.3 151.9l3.6 .3-3.5 .9zM73.8 151.8l3.5-.8v1.1zM110.9 152l.6 3.5h-1.2zM125.2 139.3l.6 3.5h-1.1zM84.3 179.1l3.5 .6-3.5 .6zM93.5 179.7l3.5-.6v1.2zM99.3 171.5l.5 3.5h-1.1zM98.7 161.3h1.1l-.5 3.5z"/>
<path d="M110.3 168h1.2l-.6 3.5zM124.7 168h1.1l-.6 3.5z"/>
</g>
<!-- layer: Center Lines -->
<path d="M71.4 33.9v12.1M71.4 47.8v1.8M71.4 51.4v12M71.4 141v6.3M71.4 149.1v1.8M71.4 152.7v10.7M71.4 165.2v1.8M71.4 168.8v6.2" fill="none" stroke="#000" stroke-width=".21"/>
<!-- layer: Annotations -->
<path d="M68.9 49.3l3.2 1.6-3.5-.5zM54.3 139.1l3.4-1-2.9 2.1zM90.2 138.6l3.4-1.2 .2 1.2zM68 166.8l3.5 .5-3.4 .7z" fill="#000" stroke="#000" stroke-width=".21"/>
<path d="M16.5 39.5h18.2l34.1 10.4M54.5 139.7l-10.6 5.1h-22.1M139.8 134.2h-22.1l-24 3.8M68 167.4l-21.3 1h-22" fill="none" stroke="#000" stroke-width=".21"/>
<text font-size="5.6" x="216.1" y="181.2">Z axis Holder Block</text>
<g font-size="4.2">
<text x="216.4" y="170.6">Positron V3.2</text>
<text x="261.1" y="193.3">6061 AL</text>
<text x="261.1" y="202.1">CC BY</text>
</g>
<g font-size="3.6">
<text x="17.4" y="39">M6x1</text>
<text x="26.7" y="39">6H</text>
<text x="102" y="51.7" transform="rotate(-90 102 51.7)">34</text>
<text x="224.8" y="51.7" transform="rotate(-90 224.8 51.7)">34</text>
<text x="212.3" y="58.3" transform="rotate(-90 212.3 58.3)">25</text>
<text x="37.1" y="66.8" transform="rotate(-90 37.1 66.8)">13</text>
<text x="204.2" y="69.1" transform="rotate(-90 204.2 69.1)">10</text>
<text x="179.2" y="79.6">18</text>
<text x="67.7" y="87.6">29.5</text>
<text x="126.6" y="89.3" transform="rotate(45 126.6 89.3)">90°</text>
<text x="177.3" y="86.7">20</text>
<text x="167.7" y="95.7">31.5</text>
<text x="64.3" y="114.2">18.05</text>
<text x="99.1" y="115.9" transform="rotate(-90 99.1 115.9)">.5</text>
<text x="109.1" y="115.9" transform="rotate(-90 109.1 115.9)">1.83</text>
<text x="42.1" y="130" transform="rotate(-90 42.1 130)">6</text>
<text x="122.2" y="133.7">M4x0.7</text>
<text x="135.3" y="133.7">6H</text>
<text x="22.8" y="144.3">M4x0.7</text>
<text x="35.9" y="144.3">6H</text>
<text x="26.1" y="154.3" transform="rotate(-5 26.1 154.3)">Ø3.3</text>
<text x="97.7" y="156.4" transform="rotate(-90 97.7 156.4)">4.5</text>
<text x="123.7" y="158.5" transform="rotate(-90 123.7 158.5)">21.5</text>
<text x="25.6" y="167.9">M4x0.7</text>
<text x="38.7" y="167.9">6H</text>
<text x="109.4" y="163.4" transform="rotate(-90 109.4 163.4)">13</text>
<text x="72.4" y="178.2">3.75</text>
<text x="23.7" y="185.1">least 6mm deep</text>
<text x="23.9" y="180.7">ALL M4 holes are tapped at</text>
<text x="129.7" y="194.1">For any Problems or errors,</text>
<text x="129.7" y="198.5">please email</text>
<text x="129.7" y="202.9">kralyn3d@gmail.com</text>
</g>
<text font-size="3.5" x="191.9" y="202.9">+-0.25mm</text>
<g font-size="2.8">
<text x="216.6" y="166.5">PROJECT:</text>
<text x="216.3" y="175.4">TITLE:</text>
<text x="216.4" y="184.5">For Connecting Z axis with base</text>
<text x="191.7" y="190.6">A4</text>
<text x="214.8" y="190.6">KRALYN</text>
<text x="261.3" y="188.9">Material:</text>
<text x="191.7" y="196.6">1.5;1</text>
<text x="214.7" y="196.6">5/1/2022</text>
<text x="250.7" y="196.5">2</text>
<text x="261.3" y="197.6">License:</text>
<text x="214.7" y="203">Danning Liang</text>
</g>
<g font-size="2.6">
<text x="130.9" y="93.5" transform="rotate(45 130.9 93.5)">±.03°</text>
<text x="73" y="114.2">±.03</text>
<text x="33.9" y="153.6" transform="rotate(-5 33.9 153.6)">±.2</text>
</g>
<text font-size="2.2" x="7.1" y="203.7">jeremiah 51:15</text>
<g font-size="2.1">
<text x="201.6" y="187.9">:</text>
<text x="223.8" y="187.6">:</text>
<text x="197.4" y="193.7">:</text>
<text x="226.1" y="193.7">:</text>
<text x="210.1" y="199.7">:</text>
<text x="226.3" y="199.8">:</text>
</g>
<g font-size="1.7">
<text x="191.9" y="187.9">SHEET SIZE</text>
<text x="214.8" y="187.6">DRAWN BY</text>
<text x="191.9" y="193.7">SCALE</text>
<text x="214.8" y="193.7">DRAWN DATE</text>
<text x="250.5" y="193.4">VERSION:</text>
<text x="191.8" y="199.7">DEFAULT TOLERANCE</text>
<text x="214.7" y="199.8">REVIEWED BY</text>
</g>
</svg>
